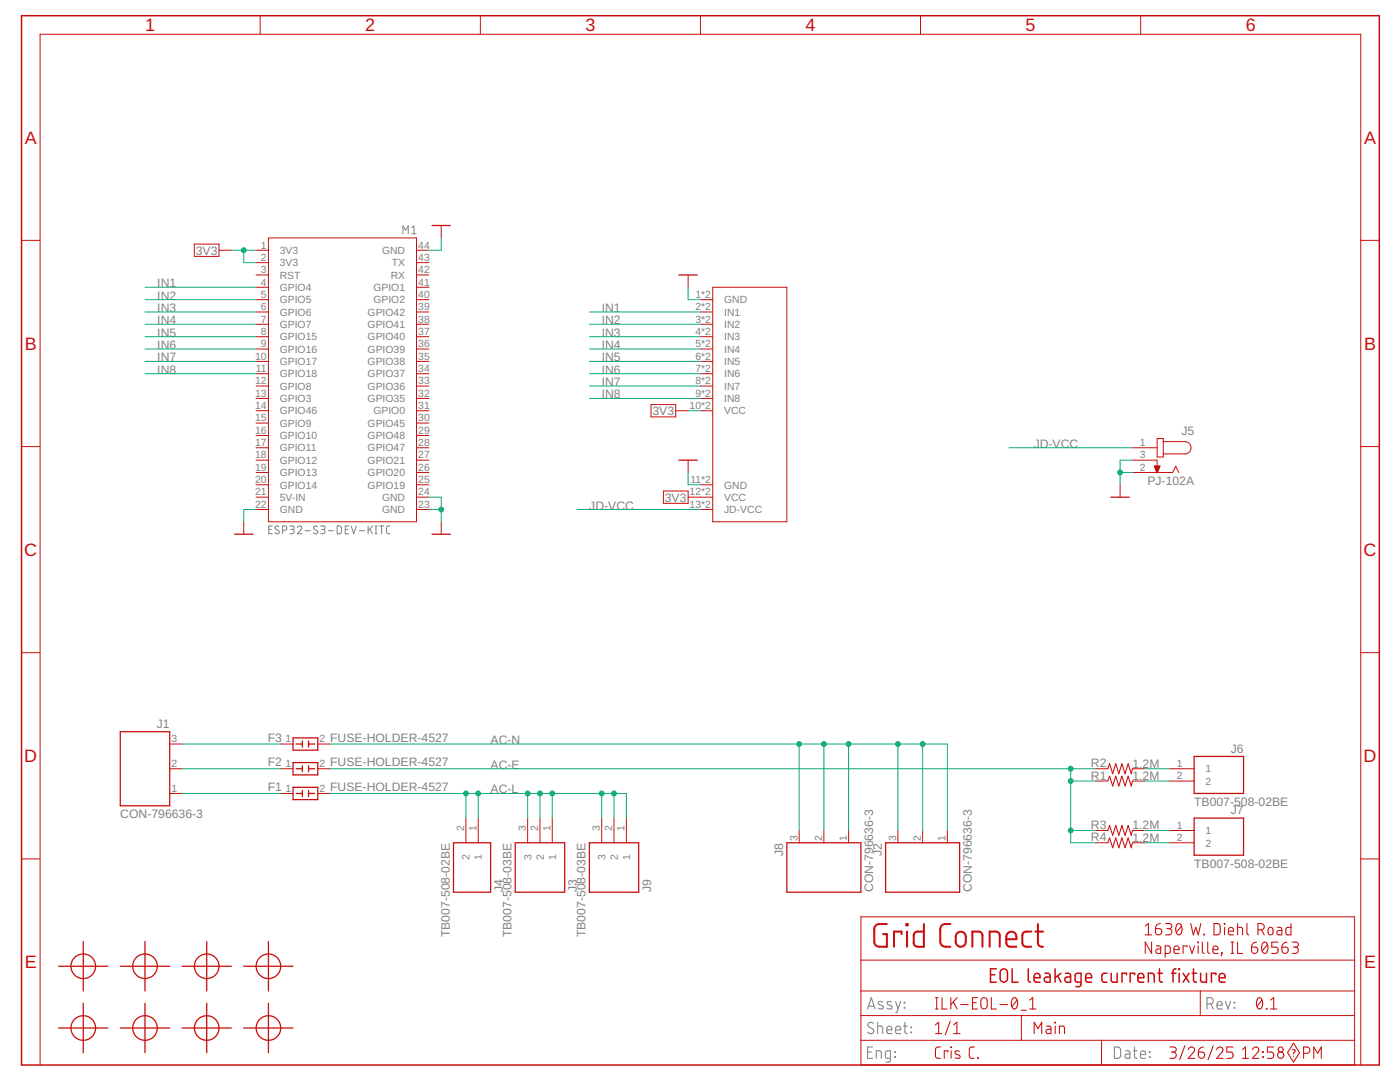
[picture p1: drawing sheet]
<svg xmlns="http://www.w3.org/2000/svg" width="279mm" height="216mm" viewBox="0 0 279 216" stroke-linecap="round" stroke-linejoin="round" font-family="sans-serif">
<g fill="none" stroke="#808080" stroke-width=".21">
<path d="M176.2 199.9h-.7l-.2 .3 .9 .6v.4a.79 .79 0 0 1-.9 0M177.9 199.9l-.5-.1-.4 .3 .1 .3 .9 .4v.4a.79 .79 0 0 1-1 0M178.7 199.8l.5 1.5M179.7 199.8l-.7 2.3h-.3M244.6 199.8l.5 1.5 .5-1.5M173.1 209.9h.8M173.1 201.3l.8-2.2 .7 2.2M173.3 200.8h1.2M174.1 208.9h-1v2.3h1M174.3 204.2a.56 .56 0 0 0-.9-.1 .56 .56 0 0 0 .1 .8l.6 .4a.57 .57 0 0 1 .1 .9 .57 .57 0 0 1-.8-.1l-.3-.1M174.9 211.2v-1.5l.9 .1 .1 1.4M175.2 204.7l.8 .2 .2 .2v1.1"/>
<path d="M175.2 204v2.2M177 205.5h1a.53 .53 0 0 0-.4-.7 .53 .53 0 0 0-.6 .5l.1 .8 .9 .1M177.7 211.2h-.8l-.2-.3v-1l.2-.2h.8v1.9l-.2 .3h-.7M178.6 210.9l.1 .1zM178.6 209.9l.1 .1zM178.7 205.5h1a.53 .53 0 0 0-.3-.7 .53 .53 0 0 0-.7 .5l.1 .8 .9 .1M180.3 204.7h.8M180.4 201l.2 .1zM180.4 200l.2 .1zM180.6 204v2l.5 .2M181.8 204.9l.1 .2zM181.8 206l.1 .1z"/>
<path d="M222.4 208.9a1.14 1.14 0 0 1 1.1 .3l.2 .3-.2 1.4-.3 .3h-.8zM224.6 209.7h.7l.2 .2v1.3h-.6a.43 .43 0 0 1-.4-.5 .43 .43 0 0 1 .4-.4h.6M226.2 209.7h.7M226.4 208.9v2l.5 .3M227.6 210.4h1a.52 .52 0 0 0-.4-.7 .52 .52 0 0 0-.6 .5l.1 .9 .9 .1M229.4 209.9l.1 .1zM229.4 210.9l.1 .1zM240.9 200.3h.6a.62 .62 0 0 0 .6-.6 .62 .62 0 0 0-.6-.6h-.6v2.2M241.6 200.3l.5 1M242.9 200.6h1a.53 .53 0 0 0-.4-.8 .53 .53 0 0 0-.6 .5l.1 .9 .9 .1M246.3 200l.1 .1zM246.3 201l.1 .1z"/>
</g>
<g fill="none" stroke="#808080" stroke-width=".2">
<path d="M80.4 46.7v-1.6l.5 .9 .6-.9v1.6M82.2 45.4l.4-.3v1.6M82.2 46.7h.9M53.6 105.6h.6M54.3 104.9h-.7v1.6h.7M55.6 105.1a.41 .41 0 0 0-.5-.1 .41 .41 0 0 0-.1 .5l.5 .4a.39 .39 0 0 1 .1 .5 .39 .39 0 0 1-.6 0l-.2-.1M56.4 105.8h.4a.43 .43 0 0 0 .5-.4 .43 .43 0 0 0-.5-.5h-.4v1.6M57.8 104.9h.6a.35 .35 0 0 1 .3 .4 .35 .35 0 0 1-.3 .3h-.4M58.3 105.6a.43 .43 0 0 1 .4 .5 .43 .43 0 0 1-.4 .4h-.5M59.4 105.3a.43 .43 0 0 1 .6-.3 .43 .43 0 0 1 .1 .6l-.7 .9h.8M60.9 105.9h1M63.3 105.1a.4 .4 0 0 0-.5-.1 .4 .4 0 0 0-.1 .5l.5 .4a.4 .4 0 0 1 .1 .6 .4 .4 0 0 1-.6-.1l-.2-.1"/>
<path d="M64 104.9h.5a.35 .35 0 0 1 .4 .4 .35 .35 0 0 1-.4 .3h-.3M64.4 105.6a.43 .43 0 0 1 .5 .5 .43 .43 0 0 1-.5 .4h-.4M65.5 105.9h1.1M67.3 104.9l.6 .1 .2 .2 .1 .9-.3 .4h-.6zM68.9 105.6h.5M69.6 104.9h-.7v1.6h.7M70.1 104.9l.5 1.6 .5-1.6M71.7 105.9h1M73.5 104.9v1.6M73.8 105.6l.5 .9M74.3 104.9l-.8 1M74.9 106.5h.3"/>
<path d="M74.9 104.9h.3M75 104.9v1.6M75.7 104.9h.9M76.2 104.9v1.6M77.8 104.9l-.5 .1-.2 .3 .1 1 .1 .2h.5"/>
</g>
<g fill="none" stroke="#c90d0c" stroke-width=".3">
<path d="M4.3 3.1h271v209.4h-271zM197.7 194.5h.8M198.8 193.3h-1.1v2.7h1.1M199.7 193.6a.73 .73 0 0 1 .9-.2 .73 .73 0 0 1 .5 .7v1.1a.73 .73 0 0 1-.8 .8 .73 .73 0 0 1-.7-.8zM202 193.3v2.7h1.2M205.2 193.3v2.2l.1 .4 .4 .1M206.4 195.1h1.2a.62 .62 0 0 0-.5-.9 .62 .62 0 0 0-.7 .6v.7l.1 .4 1.1 .1M208.5 194.2h.8l.3 .4v1.4h-.7a.52 .52 0 0 1-.5-.5 .52 .52 0 0 1 .5-.6h.7M210.6 193.3v2.7M211.1 194.7l.7 1.3M211.8 194.2l-1.2 .9M212.6 194.2h.8l.2 .3 .1 1.5h-.7a.52 .52 0 0 1-.5-.5 .52 .52 0 0 1 .5-.6h.7"/>
<path d="M215.8 196l-1.1-.1-.1-.4 .1-1.2 1.1-.1-.1 2.4-.2 .2-.8 .1M216.7 195.1h1.1a.62 .62 0 0 0-.4-.9 .62 .62 0 0 0-.7 .6l.1 1.1 1 .1M220.9 194.2h-.7l-.3 .4 .1 1.3 .9 .1M221.8 194.2v1.5l.4 .3h.7v-1.8M224.8 194.5v-.3h-.9v1.8M226.4 194.5v-.3h-.8v1.8M227.1 195.1h1.2a.62 .62 0 0 0-.5-.9 .62 .62 0 0 0-.7 .6v.7l.1 .4 1.1 .1M229.2 196v-1.8l1 .1 .2 .3v1.4M231.1 194.2h.9M231.4 193.3v2.4l.3 .3h.3M233.8 194.2h.9M234.7 193.3l-.3 .1-.3 .4v2.2"/>
<path d="M235.2 193.3h.2v.2h-.2zM235.3 194.2v1.8M236.1 194.2l1.2 1.8M237.3 194.2l-1.2 1.8M237.9 194.2h.9M238.2 193.3v2.4l.3 .3h.3M239.6 194.2v1.5l.5 .3h.7v-1.8M242.7 194.5v-.3h-.9v1.8M243.3 195.1h1.2a.62 .62 0 0 0-.4-.9 .62 .62 0 0 0-.8 .6l.1 1.1 1.1 .1"/>
</g>
<g fill="none" stroke="#c90d0c" stroke-width=".2">
<path d="M51.9 3.1v3.7M95.9 3.1v3.7M139.8 3.1v3.7M183.7 3.1v3.7M227.6 3.1v3.7M4.3 48h3.7M38.8 48.7h4.9v2.5h-4.9zM43.7 49.9h2.5M51.1 49.9h2.5M51.1 52.4h2.5M51.1 54.9h2.5M51.1 57.3h2.5"/>
<path d="M51.1 59.8h2.5M53.6 47.5h29.5v56.6h-29.5zM83.1 49.9h2.5M83.1 52.4h2.5M83.1 54.9h2.5M83.1 57.3h2.5M83.1 59.8h2.5M88.1 45v2.5M137.3 54.9v2.4M139.8 59.8h2.4M142.2 57.3h14.8v46.8h-14.8zM271.6 48h3.7"/>
<path d="M51.1 62.3h2.5M51.1 64.7h2.5M51.1 67.2h2.5M51.1 69.6h2.5M51.1 72.1h2.5M51.1 74.6h2.5M51.1 77h2.5M51.1 79.5h2.5M83.1 62.3h2.5M83.1 64.7h2.5M83.1 67.2h2.5M83.1 69.6h2.5"/>
<path d="M83.1 72.1h2.5M83.1 74.6h2.5M83.1 77h2.5M83.1 79.5h2.5M139.8 62.3h2.4M139.8 64.7h2.4M139.8 67.2h2.4M139.8 69.6h2.4M139.8 72.1h2.4M139.8 74.6h2.4M139.8 77h2.4M139.8 79.5h2.4"/>
<path d="M4.3 89.1h3.7M51.1 82h2.5M51.1 84.4h2.5M51.1 86.9h2.5M51.1 89.3h2.5M51.1 91.8h2.5M51.1 94.3h2.5M51.1 96.7h2.5M51.1 99.2h2.5M83.1 82h2.5M83.1 84.4h2.5M83.1 86.9h2.5"/>
<path d="M83.1 89.3h2.5M83.1 91.8h2.5M83.1 94.3h2.5M83.1 96.7h2.5M83.1 99.2h2.5M129.9 80.7h5v2.5h-5zM132.4 98h4.9v2.4h-4.9zM134.9 82h2.4M137.3 99.2h4.9M137.3 91.8v2.5M139.8 82h2.4M139.8 96.7h2.4"/>
<path d="M223.5 96.7v2.5M226 89.3h4.9M226 91.8h4.9v2.5M226 94.3h8l.6-1.3 .6 1.3M230.9 87.5h1.3v3.7h-1.3zM232.2 88.1h4.3a1.23 1.23 0 0 1 1.2 1.2 1.23 1.23 0 0 1-1.2 1.3h-4.3M271.6 89.1h3.7M48.6 104.1v2.5M51.1 101.7h2.5M83.1 101.7h2.5M88.1 104.1v2.5M139.8 101.7h2.4"/>
<path d="M4.3 130.2h3.7M271.6 130.2h3.7M33.9 158.3h2.4M33.9 153.4h2.4M33.9 148.5h2.4M56 158.3h2.5M56 153.4h2.5M56 148.5h2.5M63.4 158.3h2.5M63.4 153.4h2.5M63.4 148.5h2.5M218.6 153.4h2.5"/>
<path d="M218.6 155.9h2.5M226 153.4h2.5M226 155.9h2.5M233.4 153.4h4.9M233.4 155.9h4.9M4.3 171.4h3.7M93 163.2v5M95.4 163.2v5M105.3 163.2v5M107.8 163.2v5M110.2 163.2v5M120.1 163.2v5"/>
<path d="M122.5 163.2v5M125 163.2v5M159.5 165.7v2.5M164.4 165.7v2.5M169.4 165.7v2.5M179.2 165.7v2.5M184.1 165.7v2.5M189.1 165.7v2.5M218.6 165.7h2.5M218.6 168.2h2.5M226 165.7h2.5M226 168.2h2.5"/>
<path d="M233.4 165.7h4.9M233.4 168.2h4.9M271.6 171.4h3.7M171.8 182.9h98.5v29.6h-98.5zM171.8 197.7h98.5M171.8 191.6h98.5M239.5 197.7v4.9M8 212.5v-205.7h263.6v205.7M171.8 207.6h98.5M171.8 202.6h98.5M203.8 202.6v5M219.8 207.6v4.9"/>
</g>
<g fill="none" stroke="#c90d0c" stroke-width=".21">
<path d="M221.1 155.9l.3-1 .7 1.9 .6-1.9 .6 1.9 .6-1.9 .6 1.9 .6-1.9 .7 1.9 .2-.9M221.1 153.4l.3-1 .7 2 .6-2 .6 2 .6-2 .6 2 .6-2 .7 2 .2-1M221.1 165.7l.3-1 .7 2 .6-2 .6 2 .6-2 .6 2 .6-2 .7 2 .2-1M221.1 168.2l.3-1 .7 2 .6-2 .6 2 .6-2 .6 2 .6-2 .7 2 .2-1M186.7 199.1h.5M186.9 199.1v2.2M188 199.1v2.2h1M189.8 199.1v2.2M190.3 199.9l.7 1.4M191 199.1l-1.2 1.3M195.1 199.1h-1v2.2h1M196 199.2l.6-.1 .3 .2 .1 1.4a.63 .63 0 0 1-.6 .6 .63 .63 0 0 1-.7-.6v-1z"/>
<path d="M197.8 199.1v2.2h1.1M202.1 199.2l.2-.1a.94 .94 0 0 1 .8 1.4l-.1 .2a.55 .55 0 0 1-.5 .6 .55 .55 0 0 1-.6-.6l-.1-.8zM203 199.6l-1 1.2M205.5 199.6l.6-.5v2.2M228.6 184.8l.6-.5v2.2M228.6 186.5h1.2M229.8 188v2.2l-1.2-2.2v2.2M230.6 185.3h.8a.63 .63 0 0 1 .5 .7 .63 .63 0 0 1-.7 .5 .63 .63 0 0 1-.6-.6zM230.8 188.7l.6 .1 .2 .2v1.2h-.5a.45 .45 0 0 1-.4-.4 .45 .45 0 0 1 .4-.4h.5M231.6 184.3l-.7 .3-.3 .7M232.5 190.2h.8l.2-.2v-1l-.2-.2-.8-.1v2.3M232.6 184.3h.8a.51 .51 0 0 1 .5 .5 .51 .51 0 0 1-.5 .5h-.5"/>
<path d="M233.2 185.3a.62 .62 0 0 1 .7 .6 .62 .62 0 0 1-.7 .6h-.6M234.3 189.5h1a.53 .53 0 0 0-.3-.7 .53 .53 0 0 0-.7 .4l.1 .9 .9 .1M234.9 184.4l.2-.1a.94 .94 0 0 1 .8 1.4l-.1 .3a.55 .55 0 0 1-.5 .5 .55 .55 0 0 1-.6-.5v-.9zM235.8 184.8l-1 1.3M236.9 189v-.3h-.8v1.5M237.4 188.7l.5 1.5 .5-1.5M237.6 184.3l.5 2.2 .6-1.5 .4 1.5 .5-2.2M239.1 188l.1 .1zM239.1 188.7v1.5M239.9 188l.1 2 .3 .2M240.3 186.4l.1 .1zM241 188v2l.4 .2"/>
<path d="M242.1 189.5h1a.52 .52 0 0 0-.4-.7 .52 .52 0 0 0-.6 .4l.1 .9 .9 .1M242.3 184.3a1.07 1.07 0 0 1 1.1 .3l.1 .3-.1 1.4-.3 .2h-.8zM243.8 190.1l.1 .1zM243.9 190.2l-.2 .6M244.3 184.3l.2 .1zM244.4 185v1.5M245.2 185.8h1a.53 .53 0 0 0-.4-.7 .53 .53 0 0 0-.6 .4l.1 .9 .9 .1M245.7 190.2h.5M245.7 188h.5M245.9 188v2.2M247 185l.8 .1 .2 .2v1.2M247 184.3v2.2"/>
<path d="M247 188v2.2h1M248.9 184.3v2l.3 .2M249.8 189h.7a.63 .63 0 0 1 .5 .7 .63 .63 0 0 1-.6 .5 .63 .63 0 0 1-.6-.6zM250.8 188l-.7 .3-.3 .7M251 199.2l.2-.1a.94 .94 0 0 1 .8 1.4l-.1 .2a.54 .54 0 0 1-.5 .6 .54 .54 0 0 1-.6-.6v-.8zM251.1 185.5a1.13 1.13 0 0 0 1.1-.2l.1-.4-.1-.3a1.05 1.05 0 0 0-1.1-.3v2.2M251.8 185.5l.5 1M251.9 199.6l-1 1.2M252.1 188.1l.1-.1a.94 .94 0 0 1 .8 1.4v.3a.55 .55 0 0 1-.6 .5 .55 .55 0 0 1-.5-.5l-.1-.9zM252.9 188.5l-1 1.2M253.2 185.2l.4-.2a.88 .88 0 0 1 .2 1.5h-.3l-.4-.3zM253.6 199.6l.6-.5v2.2"/>
<path d="M254.9 185l.7 .1 .2 .3v1.1h-.6a.43 .43 0 0 1-.4-.4 .43 .43 0 0 1 .4-.4h.6M255.1 188h-1.3v1h.8a.65 .65 0 0 1 .5 .6 .65 .65 0 0 1-.5 .6h-.8M255.8 189h.8a.63 .63 0 0 1 .5 .7 .63 .63 0 0 1-.7 .5 .63 .63 0 0 1-.6-.6zM256.8 188l-.7 .3-.3 .7M257.6 184.3v2.2h-.7l-.3-.3 .1-.9 .2-.2 .7-.1M257.9 188h.7a.5 .5 0 0 1 .5 .5 .5 .5 0 0 1-.5 .5h-.5M258.5 189a.63 .63 0 0 1 .6 .6 .63 .63 0 0 1-.6 .6h-.6M186.7 204.5l.6-.5v2.2M186.7 206.2h1.2M186.7 201.3h.5M187.7 208.9l-.7 .1-.3 .4 .1 1.6 .2 .2h.7M189.2 209.9v-.2h-.8v1.5"/>
<path d="M189.7 203.7l-1.1 2.8M189.8 208.9l.1 .1zM189.8 209.7v1.5M190.3 206.2h1.3M190.3 204.5l.7-.5v2.2M191.5 209.8l-.7-.1-.2 .4 .2 .2 .7 .3 .1 .5a.82 .82 0 0 1-1 0M191.7 200.4h1.5M194.1 200.1h.7M194.4 208.9l-.7 .1-.3 .4 .1 1.6 .3 .2h.6M195.1 211.1l.1 .1zM199.5 200.4h1.6M203.8 201.6h1"/>
<path d="M205.5 201.3h1.2M206.4 206.2v-2.2l.8 1.3 .7-1.3v2.2M208.9 204.7l.6 .1 .2 .2v1.2h-.5a.43 .43 0 0 1-.5-.4 .43 .43 0 0 1 .5-.4h.5M210.5 204l.2 .1zM210.6 204.7v1.5M211.4 206.2v-1.5l.9 .2 .1 1.3M233.5 208.9h.8a.51 .51 0 0 1 .4 .5 .51 .51 0 0 1-.4 .5h-.6M234.1 209.9a.62 .62 0 0 1 .7 .7 .62 .62 0 0 1-.7 .6h-.6M236.5 208.7l-1.1 2.7M237.1 209.4a.63 .63 0 0 1 .9-.5 .63 .63 0 0 1 .2 1l-1.1 1.3h1.3M239.2 209.9h.7a.63 .63 0 0 1 .5 .7 .63 .63 0 0 1-.7 .6 .63 .63 0 0 1-.5-.7zM240.2 208.9l-.7 .3-.3 .7"/>
<path d="M242.1 208.7l-1 2.7M242.8 209.4a.63 .63 0 0 1 .9-.5 .63 .63 0 0 1 .2 1l-1.1 1.3h1.3M246.1 208.9h-1.3v1h.8a.64 .64 0 0 1 .5 .7 .64 .64 0 0 1-.5 .6h-.8M247.9 211.2h1.3M247.9 209.4l.7-.5v2.3M250 209.4a.63 .63 0 0 1 .8-.5 .63 .63 0 0 1 .2 1l-1 1.3h1.2M252 209.9l.1 .1zM252 210.9l.1 .1zM252.7 201.2l.1 .1zM253.6 201.3h1.2M254.2 208.9h-1.3v1h.8a.63 .63 0 0 1 .5 .7 .63 .63 0 0 1-.5 .6h-.8M257.9 209.5a.33 .33 0 0 1 .5 0 .33 .33 0 0 1-.1 .5l-.2 .3"/>
<path d="M258.1 210.7v.1M258.1 208.2l1.3 1.9-1.3 1.8-1.1-1.8zM260.2 210.2h.6a.63 .63 0 0 0 .6-.7 .63 .63 0 0 0-.6-.6h-.6v2.3M262.2 211.2v-2.3l.8 1.3 .7-1.3v2.3"/>
<circle cx="255.6" cy="209.4" r=".5"/>
<circle cx="255.6" cy="210.6" r=".63"/>
</g>
<g fill="none" stroke="#c90d0c" stroke-width=".4">
<path d="M177 184.4h-1.8l-.6 .5-.1 .5v2.8l.5 .6 2 .1v-2.5h-.8M179.9 186.4v-.5h-1.5v3M180.9 184.4h.2v.2h-.2zM181 185.9v3M184.4 184.4v4.5h-1.3l-.4-.1-.3-.6v-1.6l.1-.4 .6-.3h1.3M189.7 184.4a1.96 1.96 0 0 0-1.8 .3l-.3 .7v2.5l.3 .7a1.96 1.96 0 0 0 1.8 .3M191.1 186.1a1.02 1.02 0 0 1 1-.1 1.02 1.02 0 0 1 .6 .9 1.76 1.76 0 0 1-.3 1.8 1 1 0 0 1-1.1 .1 1 1 0 0 1-.6-.9 1.84 1.84 0 0 1 .4-1.8zM194.1 188.9v-3h1.2l.6 .3 .2 .4v2.3M197.5 188.9v-3h1.3a.74 .74 0 0 1 .7 .7v2.3M200.8 187.4h2a1.06 1.06 0 0 0-.7-1.5 1.06 1.06 0 0 0-1.3 1v1.3l.2 .4 .6 .3h1.2M205.8 185.9h-1.2l-.4 .3-.2 .4v1.6l.2 .4 .4 .3h1.2M206.6 185.9h1.6"/>
<path d="M207.1 184.4l.1 4 .3 .4 .7 .1"/>
</g>
<g fill="none" stroke="#c90d0c" stroke-width=".25">
<path d="M86.2 45h3.7M135.5 54.9h3.7M135.5 91.8h3.7M221.7 99.2h3.7M46.8 106.6h3.7M86.2 106.6h3.7M24 146h9.9v14.8h-9.9zM58.5 157.1h4.9v2.5h-4.9zM58.5 147.2h4.9v2.5h-4.9zM58.5 152.2h4.9v2.4h-4.9zM59.1 158.3h1.2M59.1 153.4h1.2"/>
<path d="M59.1 148.5h1.2M60.3 147.8v1.3M60.3 152.8v1.2M60.3 157.7v1.2M61.6 147.8v1.3M61.6 152.8v1.2M61.6 157.7v1.2M61.6 158.3h1.2M61.6 153.4h1.2M61.6 148.5h1.2M238.3 150.9h9.9v7.4h-9.9zM90.5 168.2h7.4v9.8h-7.4z"/>
<path d="M102.8 168.2h9.9v9.8h-9.9zM117.6 168.2h9.9v9.8h-9.9zM157 168.2h14.8v9.8h-14.8zM176.7 168.2h14.8v9.8h-14.8zM238.3 163.2h9.9v7.4h-9.9zM11.7 192.8h9.8M16.6 187.9v9.8M24 192.8h9.9M28.9 187.9v9.8M36.3 192.8h9.9M41.3 187.9v9.8M48.6 192.8h9.9"/>
<path d="M53.6 187.9v9.8M11.7 205.1h9.8M16.6 200.2v9.9M24 205.1h9.9M28.9 200.2v9.9M36.3 205.1h9.9M41.3 200.2v9.9M48.6 205.1h9.9M53.6 200.2v9.9"/>
<circle cx="16.6" cy="192.8" r="2.46"/>
<circle cx="28.9" cy="192.8" r="2.46"/>
<circle cx="41.3" cy="192.8" r="2.46"/>
<circle cx="53.6" cy="192.8" r="2.46"/>
<circle cx="16.6" cy="205.1" r="2.46"/>
<circle cx="28.9" cy="205.1" r="2.46"/>
<circle cx="41.3" cy="205.1" r="2.46"/>
<circle cx="53.6" cy="205.1" r="2.46"/>
</g>
<path d="M230.3 93h1.2l-.5 1.3z" fill-rule="evenodd" fill="#c90d0c" stroke="#c90d0c" stroke-width=".2"/>
<g fill="none" stroke="#0dab76" stroke-width=".2">
<path d="M28.9 59.8h22.2M28.9 57.3h22.2M46.2 49.9h4.9M48.6 49.9v2.5h2.5M88.1 47.5v2.4h-2.5M137.3 57.3v2.5h2.5M28.9 62.3h22.2M28.9 64.7h22.2M28.9 67.2h22.2M28.9 69.6h22.2M28.9 72.1h22.2M28.9 74.6h22.2"/>
<path d="M117.6 62.3h22.2M117.6 64.7h22.2M117.6 67.2h22.2M117.6 69.6h22.2M117.6 72.1h22.2M117.6 74.6h22.2M117.6 77h22.2M117.6 79.5h22.2M85.6 99.2h2.5v4.9M137.3 94.3v2.4h2.5M137.3 82h2.5M201.4 89.3h24.6"/>
<path d="M223.5 94.3h2.5M226 91.8h-2.5v4.9M51.1 101.7h-2.5v2.4M85.6 101.7h2.5M115.1 101.7h24.7M36.3 148.5h19.7M36.3 153.4h19.7M36.3 158.3h19.7M65.9 148.5h123.2v17.2M65.9 153.4h152.7M65.9 158.3h59.1v4.9M93 158.3v4.9"/>
<path d="M95.4 158.3v4.9M105.3 158.3v4.9M107.8 158.3v4.9M110.2 158.3v4.9M120.1 158.3v4.9M122.5 158.3v4.9M159.5 148.5v17.2M164.4 148.5v17.2M169.4 148.5v17.2M179.2 148.5v17.2M184.1 148.5v17.2M213.7 155.9h4.9"/>
<path d="M213.7 153.4v14.8h4.9M228.5 153.4h4.9M228.5 155.9h4.9M213.7 165.7h4.9M228.5 168.2h4.9M228.5 165.7h4.9"/>
</g>
<g fill="#0dab76" stroke="#0dab76" stroke-width=".2">
<circle cx="88.1" cy="101.7" r=".49"/>
<circle cx="223.5" cy="94.3" r=".49"/>
<circle cx="48.6" cy="49.9" r=".49"/>
<circle cx="179.2" cy="148.5" r=".49"/>
<circle cx="184.1" cy="148.5" r=".49"/>
<circle cx="169.4" cy="148.5" r=".49"/>
<circle cx="164.4" cy="148.5" r=".49"/>
<circle cx="159.5" cy="148.5" r=".49"/>
<circle cx="213.7" cy="153.4" r=".49"/>
<circle cx="213.7" cy="155.9" r=".49"/>
<circle cx="213.7" cy="165.7" r=".49"/>
<circle cx="107.8" cy="158.3" r=".49"/>
<circle cx="105.3" cy="158.3" r=".49"/>
<circle cx="110.2" cy="158.3" r=".49"/>
<circle cx="122.5" cy="158.3" r=".49"/>
<circle cx="120.1" cy="158.3" r=".49"/>
<circle cx="95.4" cy="158.3" r=".49"/>
<circle cx="93" cy="158.3" r=".49"/>
</g>
<g font-size="3.6" fill="#c90d0c">
<text x="29" y="6.3">1</text>
<text x="72.9" y="6.3">2</text>
<text x="116.8" y="6.3">3</text>
<text x="160.8" y="6.3">4</text>
<text x="204.7" y="6.3">5</text>
<text x="248.6" y="6.3">6</text>
<text x="5" y="28.7">A</text>
<text x="272.2" y="28.7">A</text>
<text x="5" y="69.8">B</text>
<text x="272.2" y="69.8">B</text>
<text x="4.9" y="110.9">C</text>
<text x="272.1" y="110.9">C</text>
<text x="4.9" y="152.1">D</text>
<text x="272.1" y="152.1">D</text>
<text x="5" y="193.2">E</text>
<text x="272.2" y="193.2">E</text>
</g>
<g font-size="2.4" fill="#808080">
<text x="39.1" y="50.8">3V3</text>
<text x="31.4" y="57.3">IN1</text>
<text x="31.4" y="59.8">IN2</text>
<text x="31.4" y="62.3">IN3</text>
<text x="31.4" y="64.7">IN4</text>
<text x="120.1" y="62.3">IN1</text>
<text x="120.1" y="64.7">IN2</text>
<text x="31.4" y="67.2">IN5</text>
<text x="31.4" y="69.6">IN6</text>
<text x="120.1" y="67.2">IN3</text>
<text x="120.1" y="69.6">IN4</text>
<text x="31.4" y="72.1">IN7</text>
<text x="31.4" y="74.6">IN8</text>
<text x="120.1" y="72.1">IN5</text>
<text x="120.1" y="74.6">IN6</text>
<text x="120.1" y="77">IN7</text>
<text x="120.1" y="79.5">IN8</text>
<text x="130.2" y="82.8">3V3</text>
<text x="206.3" y="89.3">JD-VCC</text>
<text x="235.8" y="86.9">J5</text>
<text x="117.6" y="101.7">JD-VCC</text>
<text x="132.7" y="100.1">3V3</text>
<text x="229" y="96.7">PJ-102A</text>
<text x="31.3" y="145.3">J1</text>
<text x="53.4" y="148">F3</text>
<text x="65.9" y="148">FUSE-HOLDER-4527</text>
<text x="97.9" y="148.5">AC-N</text>
<text x="53.4" y="152.9">F2</text>
<text x="65.9" y="152.9">FUSE-HOLDER-4527</text>
<text x="97.9" y="153.4">AC-E</text>
<text x="217.7" y="155.6">R1</text>
<text x="217.7" y="153.1">R2</text>
<text x="226" y="155.6">1.2M</text>
<text x="226" y="153.1">1.2M</text>
<text x="245.6" y="150.2">J6</text>
<text x="53.4" y="157.8">F1</text>
<text x="65.9" y="157.8">FUSE-HOLDER-4527</text>
<text x="97.9" y="158.3">AC-L</text>
<text x="238.3" y="160.8">TB007-508-02BE</text>
<text x="24" y="163.2">CON-796636-3</text>
<text x="217.7" y="165.4">R3</text>
<text x="217.7" y="167.9">R4</text>
<text x="226" y="165.5">1.2M</text>
<text x="226" y="167.9">1.2M</text>
<text x="245.6" y="162.5">J7</text>
<text x="156.3" y="170.7" transform="rotate(-90 156.3 170.7)">J8</text>
<text x="176" y="170.7" transform="rotate(-90 176 170.7)">J2</text>
<text x="238.3" y="173.1">TB007-508-02BE</text>
<text x="100.4" y="178" transform="rotate(-90 100.4 178)">J4</text>
<text x="115.2" y="178" transform="rotate(-90 115.2 178)">J3</text>
<text x="129.9" y="178" transform="rotate(-90 129.9 178)">J9</text>
<text x="174.3" y="178" transform="rotate(-90 174.3 178)">CON-796636-3</text>
<text x="194" y="178" transform="rotate(-90 194 178)">CON-796636-3</text>
<text x="89.8" y="187" transform="rotate(-90 89.8 187)">TB007-508-02BE</text>
<text x="102.1" y="187" transform="rotate(-90 102.1 187)">TB007-508-03BE</text>
<text x="116.9" y="187" transform="rotate(-90 116.9 187)">TB007-508-03BE</text>
</g>
<g font-size="2.1" fill="#808080">
<text x="52.1" y="49.6">1</text>
<text x="52.1" y="52.1">2</text>
<text x="55.8" y="50.7">3V3</text>
<text x="55.8" y="53.1">3V3</text>
<text x="76.2" y="50.7">GND</text>
<text x="78.2" y="53.1">TX</text>
<text x="83.5" y="52.1">43</text>
<text x="83.5" y="49.6">44</text>
<text x="52.1" y="54.5">3</text>
<text x="52.1" y="57">4</text>
<text x="52.1" y="59.4">5</text>
<text x="55.8" y="55.6">RST</text>
<text x="55.8" y="58.1">GPIO4</text>
<text x="74.5" y="58.1">GPIO1</text>
<text x="78" y="55.6">RX</text>
<text x="83.5" y="59.4">40</text>
<text x="83.5" y="57">41</text>
<text x="83.5" y="54.5">42</text>
<text x="138.8" y="59.4">1*2</text>
<text x="52.1" y="61.9">6</text>
<text x="52.1" y="64.4">7</text>
<text x="55.8" y="60.5">GPIO5</text>
<text x="55.8" y="63">GPIO6</text>
<text x="55.8" y="65.5">GPIO7</text>
<text x="73.4" y="65.5">GPIO41</text>
<text x="73.4" y="63">GPIO42</text>
<text x="74.5" y="60.5">GPIO2</text>
<text x="83.5" y="64.4">38</text>
<text x="83.5" y="61.9">39</text>
<text x="138.8" y="61.9">2*2</text>
<text x="138.8" y="64.4">3*2</text>
<text x="144.5" y="60.5">GND</text>
<text x="144.5" y="63">IN1</text>
<text x="144.5" y="65.5">IN2</text>
<text x="50.9" y="71.8">10</text>
<text x="52.1" y="66.8">8</text>
<text x="52.1" y="69.3">9</text>
<text x="55.8" y="67.9">GPIO15</text>
<text x="55.8" y="70.4">GPIO16</text>
<text x="73.4" y="70.4">GPIO39</text>
<text x="73.4" y="67.9">GPIO40</text>
<text x="83.5" y="71.8">35</text>
<text x="83.5" y="69.3">36</text>
<text x="83.5" y="66.8">37</text>
<text x="138.8" y="66.8">4*2</text>
<text x="138.8" y="69.3">5*2</text>
<text x="138.8" y="71.8">6*2</text>
<text x="144.5" y="67.9">IN3</text>
<text x="144.5" y="70.4">IN4</text>
<text x="50.9" y="76.7">12</text>
<text x="51.1" y="74.2">11</text>
<text x="55.8" y="72.8">GPIO17</text>
<text x="55.8" y="75.3">GPIO18</text>
<text x="55.8" y="77.8">GPIO8</text>
<text x="73.4" y="77.8">GPIO36</text>
<text x="73.4" y="75.3">GPIO37</text>
<text x="73.4" y="72.8">GPIO38</text>
<text x="83.5" y="76.7">33</text>
<text x="83.5" y="74.2">34</text>
<text x="138.8" y="74.2">7*2</text>
<text x="138.8" y="76.7">8*2</text>
<text x="144.5" y="72.8">IN5</text>
<text x="144.5" y="75.3">IN6</text>
<text x="144.5" y="77.8">IN7</text>
<text x="50.9" y="79.2">13</text>
<text x="50.9" y="81.6">14</text>
<text x="55.8" y="80.2">GPIO3</text>
<text x="55.8" y="82.7">GPIO46</text>
<text x="73.4" y="80.2">GPIO35</text>
<text x="74.5" y="82.7">GPIO0</text>
<text x="83.5" y="81.6">31</text>
<text x="83.5" y="79.2">32</text>
<text x="137.6" y="81.6">10*2</text>
<text x="138.8" y="79.2">9*2</text>
<text x="144.5" y="80.2">IN8</text>
<text x="144.5" y="82.7">VCC</text>
<text x="50.9" y="84.1">15</text>
<text x="50.9" y="86.5">16</text>
<text x="50.9" y="89">17</text>
<text x="55.8" y="85.2">GPIO9</text>
<text x="55.8" y="87.6">GPIO10</text>
<text x="73.4" y="87.6">GPIO48</text>
<text x="73.4" y="85.2">GPIO45</text>
<text x="83.5" y="89">28</text>
<text x="83.5" y="86.5">29</text>
<text x="83.5" y="84.1">30</text>
<text x="227.5" y="89">1</text>
<text x="50.9" y="91.5">18</text>
<text x="50.9" y="93.9">19</text>
<text x="55.8" y="90.1">GPIO11</text>
<text x="55.8" y="92.6">GPIO12</text>
<text x="55.8" y="95">GPIO13</text>
<text x="73.4" y="95">GPIO20</text>
<text x="73.4" y="92.6">GPIO21</text>
<text x="73.4" y="90.1">GPIO47</text>
<text x="83.5" y="93.9">26</text>
<text x="83.5" y="91.5">27</text>
<text x="227.5" y="91.5">3</text>
<text x="227.5" y="93.9">2</text>
<text x="50.9" y="96.4">20</text>
<text x="50.9" y="98.9">21</text>
<text x="50.9" y="101.3">22</text>
<text x="55.8" y="97.5">GPIO14</text>
<text x="55.8" y="99.9">5V-IN</text>
<text x="73.4" y="97.5">GPIO19</text>
<text x="76.2" y="99.9">GND</text>
<text x="83.5" y="101.3">23</text>
<text x="83.5" y="98.9">24</text>
<text x="83.5" y="96.4">25</text>
<text x="137.6" y="98.9">12*2</text>
<text x="137.6" y="101.3">13*2</text>
<text x="137.8" y="96.4">11*2</text>
<text x="144.5" y="97.5">GND</text>
<text x="144.5" y="99.9">VCC</text>
<text x="55.8" y="102.4">GND</text>
<text x="76.2" y="102.4">GND</text>
<text x="144.5" y="102.4">JD-VCC</text>
<text x="34.2" y="148.1">3</text>
<text x="57" y="148.1">1</text>
<text x="63.8" y="148.1">2</text>
<text x="34.2" y="153">2</text>
<text x="57" y="153">1</text>
<text x="63.8" y="153">2</text>
<text x="234.9" y="153">1</text>
<text x="234.9" y="155.5">2</text>
<text x="240.6" y="154.1">1</text>
<text x="34.2" y="158">1</text>
<text x="57" y="158">1</text>
<text x="63.8" y="158">2</text>
<text x="240.6" y="156.6">2</text>
<text x="92.6" y="165.9" transform="rotate(-90 92.6 165.9)">2</text>
<text x="95.1" y="165.9" transform="rotate(-90 95.1 165.9)">1</text>
<text x="105" y="165.9" transform="rotate(-90 105 165.9)">3</text>
<text x="107.4" y="165.9" transform="rotate(-90 107.4 165.9)">2</text>
<text x="109.9" y="165.9" transform="rotate(-90 109.9 165.9)">1</text>
<text x="119.7" y="165.9" transform="rotate(-90 119.7 165.9)">3</text>
<text x="122.2" y="165.9" transform="rotate(-90 122.2 165.9)">2</text>
<text x="124.7" y="165.9" transform="rotate(-90 124.7 165.9)">1</text>
<text x="159.1" y="167.8" transform="rotate(-90 159.1 167.8)">3</text>
<text x="164.1" y="167.8" transform="rotate(-90 164.1 167.8)">2</text>
<text x="169" y="167.8" transform="rotate(-90 169 167.8)">1</text>
<text x="178.9" y="167.8" transform="rotate(-90 178.9 167.8)">3</text>
<text x="183.8" y="167.8" transform="rotate(-90 183.8 167.8)">2</text>
<text x="188.7" y="167.8" transform="rotate(-90 188.7 167.8)">1</text>
<text x="234.9" y="165.4">1</text>
<text x="234.9" y="167.8">2</text>
<text x="240.6" y="166.4">1</text>
<text x="93.7" y="171.6" transform="rotate(-90 93.7 171.6)">2</text>
<text x="96.2" y="171.6" transform="rotate(-90 96.2 171.6)">1</text>
<text x="106" y="171.6" transform="rotate(-90 106 171.6)">3</text>
<text x="108.5" y="171.6" transform="rotate(-90 108.5 171.6)">2</text>
<text x="111" y="171.6" transform="rotate(-90 111 171.6)">1</text>
<text x="120.8" y="171.6" transform="rotate(-90 120.8 171.6)">3</text>
<text x="123.3" y="171.6" transform="rotate(-90 123.3 171.6)">2</text>
<text x="125.7" y="171.6" transform="rotate(-90 125.7 171.6)">1</text>
<text x="240.6" y="168.9">2</text>
</g>
</svg>
